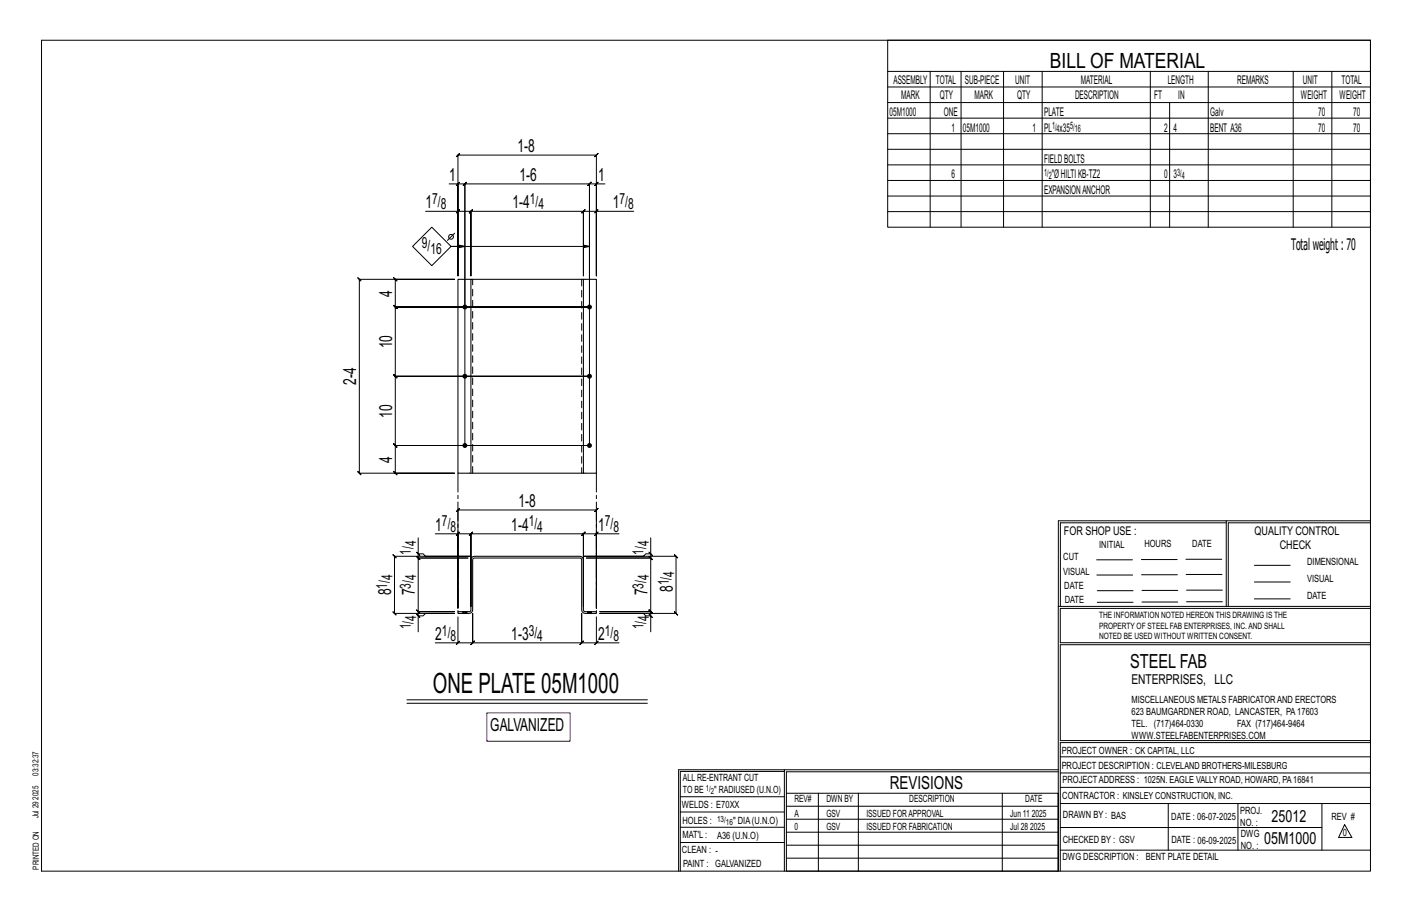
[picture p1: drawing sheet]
<svg xmlns="http://www.w3.org/2000/svg" width="432mm" height="279mm" viewBox="0 0 432 279" stroke-linecap="round" stroke-linejoin="round" font-family="sans-serif">
<g fill="none" stroke="#000" stroke-width=".31">
<path d="M12.7 12.3h406.4v254h-406.4zM271.5 12.3h147.6v57.2h-147.6zM271.5 21.8h147.6M271.5 26.6h147.6M271.5 31.4h147.6M271.5 36.1h147.6M284.5 21.8v47.7M293.9 21.8v47.7M306.9 21.8v47.7M318.7 21.8v47.7M351.8 21.8v47.7M357.7 31.4v38.1"/>
<path d="M369.5 21.8v47.7M395.5 21.8v47.7M407.3 21.8v47.7M137.4 56.2h2.6v28.1v-36.9l-.5 .5 1-1-.5 .5h42.4l-.5 .5 1-1-.5 .5v36.9v-28.1h2.6M139.5 56.7l1-1zM140 56.2h2.2l-.5 .5 1-1-.5 .5v80M182.4 56.2h-2.1l.5-.5-1 1 .5-.5v80M182.9 55.7l-1 1zM271.5 40.9h147.6M271.5 45.6h147.6M271.5 50.4h147.6M271.5 55.2h147.6"/>
<path d="M271.5 59.9h147.6M130.1 64.6h9.9v19.7M132 69.4l5.9 5.9-5.9 5.9-5.8-5.9zM139 71.3l-2.2 2.2M139.5 65.1l1-1zM140 64.6h4l-.5 .5 1-1-.5 .5v19.7v-19.7l-.5 .5 1-1-.5 .5h34.4l-.5 .5 1-1-.5 .5v19.7v-19.7l-.5 .5 1-1-.5 .5h4M142.2 75.3l-1.8-.3v.7l1.8-.4h-4.3h42.4l-1.8 .4v-.7l1.8 .3M182.9 64.1l-1 1zM193.8 64.6h-11.4v19.7M271.5 64.7h147.6M109.4 84.9l.5 .5h29.1h-18.1l-.5-.5 1 1-.5-.5v8.5l-.5-.5 1 1-.5-.5h59.4h-59.4l-.5-.5 1 1-.5-.5v21.1l-.5-.5 1 1-.5-.5h59.4h-59.4l-.5-.5 1 1-.5-.5v21.2l-.5-.5 1 1-.5-.5h59.4h-59.4l-.5-.5 1 1-.5-.5v8.5l-.5-.5 1 1-.5-.5h18.1h-29.1l.5 .5-1-1 .5 .5v-59.3l.5 .5zM142.2 93.9v-37.7l-.5 .5 1-1-.5 .5h38.1l-.5 .5 1-1-.5 .5v37.7"/>
<path d="M375 159.8h-50.7v25.6M375 159.2h-51.3l-.1 107.1M419.1 159.2h-44.1v26.2M419.1 159.8h-43.5v25.6M127.4 168.8l1 1zM127.9 164.4v4.9h1.5l.7 .8h13.9h-23.4l-.5-.5 1 1-.5-.5v17.4l-.5-.5 1 1-.5-.5h18.4h-8.9l-.7 .8h-1.5v4.8M127.9 169.3v1.3l-.5-.5 1 1-.5-.5h15.2h-15.2l-.5-.5 1 1-.5-.5v16.4l-.5-.5 1 1-.5-.5h11.1h-11.1l-.5-.5 1 1-.5-.5v1.3M133.1 163.2h6.9v22.7v-30l-.5 .5 1-1-.5 .5h42.4l-.5 .5 1-1-.5 .5v30v-22.7h6.9M139.5 163.7l1-1zM140 163.2h4l-.5 .5 1-1-.5 .5v22.2v-22.2l-.5 .5 1-1-.5 .5h34.4l-.5 .5 1-1-.5 .5v22.2v-22.2l-.5 .5 1-1-.5 .5h4M182.4 163.2l.5-.5-1 1zM198.5 168.8l1 1z"/>
<path d="M199 164.4v4.9h-1.5l-.8 .8h-18.3h28.3l-.5-.5 1 1-.5-.5v17.4l-.5-.5 1 1-.5-.5h-23.3h13.3l.8 .8h1.5v4.8M199 169.3v1.3l-.5-.5 1 1-.5-.5h-19.7h19.7l-.5-.5 1 1-.5-.5v16.4l-.5-.5 1 1-.5-.5h-15.6h15.6l-.5-.5 1 1-.5-.5v1.3M335.4 171.1h10.9M335.4 175.8h11M349 171h11M349.1 175.7h11M362.7 171h10.9M362.7 175.6h11M383.6 172.8h11M383.6 177.9h11M127.4 187.8l1 1zM139.5 197l1-1z"/>
<path d="M140 188.6v7.9h-6.9M140 196.5h4.5l-.5 .5 1-1-.5 .5v-9v9l-.5 .5 1-1-.5 .5h33.4l-.5 .5 1-1-.5 .5v-9v9l-.5 .5 1-1-.5 .5h4.5M182.4 188.6v7.9h6.9M182.9 196l-1 1zM198.5 187.8l1 1zM323.7 185.4h95.4M335.5 184.1h11M335.5 180.6h11M349.2 184h11M349.2 180.5h11M362.9 180.4h10.9M362.9 184h10.9"/>
<path d="M383.6 183.1h11M419.1 186h-94.9v10.5h94.9M419.1 197.1h-94.9v29.3h94.9v.6h-94.9v39.3M124.4 213.9h73.6M124.4 215h73.6M239.9 235.8h-31.9v30.5M239.9 235.3h-32.4v31M323.6 235.3h-83.7v31M323.6 235.9h-83.1v6.6M324.2 236.3h94.9M324.2 231.4h94.9M208 252.9h31.9"/>
<path d="M208 257.5h31.9M208 243.6h31.9M208 248.2h31.9M240.5 242.5h83.1v23.8h-83.1zM240.5 258.4h83.1M240.5 254.4h83.1M240.5 250.4h83.1M240.5 246.5h83.1M250.3 242.5v23.8M262.5 242.5v23.8M306.5 242.5v23.8M324.2 253h80.1"/>
<path d="M324.2 245.6h94.9M324.2 259.9h94.9M324.2 240.7h94.9M357.3 245.6v14.3M378.6 245.6v14.3M404.3 245.6v14.3M411.2 252.1l2.2 3.9h-4zM240.5 262.3h83.1"/>
<circle cx="137.9" cy="72.4" r=".74"/>
</g>
<g fill="#000" stroke="#000" stroke-width=".31">
<circle cx="142.2" cy="93.9" r=".6"/>
<circle cx="180.3" cy="93.9" r=".6"/>
<circle cx="142.2" cy="115" r=".6"/>
<circle cx="180.3" cy="115" r=".6"/>
<circle cx="142.2" cy="136.2" r=".6"/>
<circle cx="180.3" cy="136.2" r=".6"/>
</g>
<path d="M144 85.4h-4v59.3h38.4v-59.3h-34.4v59.3M178.4 85.4h4v59.3h-4M144.5 170.2h33.4l.5 .9v15.4l.5 .5h3.5v.5h-3.5l-.9-.5-.1-15.9-.5-.5-32.6 .1-.3 .4-.1 15.9-.9 .5h-3.5v-.5h3.5l.5-.5v-15.4zM141.6 187h.1M141.6 187.5h.1M142.8 187h.1M142.8 187.5h.1M179.7 187h.1M179.7 187.5h.1M180.9 187h.1M180.9 187.5h.1" fill="none" stroke="#000" stroke-width=".32"/>
<path d="M148.9 217.9h25.5v8.7h-25.5z" fill="none" stroke="#f0f" stroke-width=".5"/>
<g fill="none" stroke="#000" stroke-width=".31" stroke-dasharray="2 1.4">
<path d="M177.9 85.4v59.3M144.5 144.7v-59.3M141.6 187v.5M141.6 187h.1M141.7 187l-.1 .5M141.9 187h-.2l-.1 .5M142.2 187h.2v.5h-.2zM142.2 187h-.3v.5h-.2M142.2 187.5h-.3M142.4 187h.2v.5h-.2M142.6 187v.5M142.7 187h.1"/>
<path d="M142.8 187.5h-.1M142.8 187.5v-.5M179.7 187v.5M179.7 187h.1M179.8 187l-.1 .5M180 187h-.2l-.1 .5M180.3 187h.2v.5h-.2zM180.3 187h-.3v.5h-.2M180.3 187.5h-.3M180.5 187h.2v.5h-.2M180.7 187v.5M180.8 187h.1"/>
<path d="M180.9 187.5h-.1M180.9 187.5v-.5"/>
</g>
<path d="M140 144.7v42.3M182.4 144.7v42.3" fill="none" stroke="#000" stroke-width=".31" stroke-dasharray="5.8 1 1 1"/>
<text font-size="8.6" x="132.4" y="212">ONE PLATE 05M1000</text>
<text font-size="6.4" x="321.1" y="20.7">BILL OF MATERIAL</text>
<text font-size="5.9" x="345.6" y="204.1">STEEL FAB</text>
<g font-size="5.5">
<text x="158.2" y="46.4">1-8</text>
<text x="137.4" y="55.2">1</text>
<text x="158.9" y="55.2">1-6</text>
<text x="182.9" y="55.2">1</text>
<text x="130.1" y="63.6">1</text>
<text x="156.7" y="63.6">1-4</text>
<text x="187.4" y="63.6">1</text>
<text x="119.9" y="90.6" transform="rotate(-90 119.9 90.6)">4</text>
<text x="119.9" y="106.5" transform="rotate(-90 119.9 106.5)">10</text>
<text x="108.9" y="117.7" transform="rotate(-90 108.9 117.7)">2-4</text>
<text x="119.9" y="127.7" transform="rotate(-90 119.9 127.7)">10</text>
<text x="119.9" y="141.4" transform="rotate(-90 119.9 141.4)">4</text>
<text x="158.5" y="154.9">1-8</text>
<text x="133.1" y="162.2">1</text>
<text x="156.4" y="162.2">1-4</text>
<text x="182.9" y="162.2">1</text>
<text x="119.6" y="182" transform="rotate(-90 119.6 182)">8</text>
<text x="126.9" y="182" transform="rotate(-90 126.9 182)">7</text>
<text x="198" y="182" transform="rotate(-90 198 182)">7</text>
<text x="205.7" y="181" transform="rotate(-90 205.7 181)">8</text>
<text x="133.1" y="195.5">2</text>
<text x="156.4" y="195.5">1-3</text>
<text x="182.9" y="195.5">2</text>
<text x="149.9" y="223.5">GALVANIZED</text>
<text x="272.2" y="241.1">REVISIONS</text>
</g>
<g font-size="5.1">
<text x="388.9" y="251.3">25012</text>
<text x="386.6" y="258.1">05M1000</text>
</g>
<text font-size="4.9" x="394.8" y="76.4">Totalweight : 70</text>
<g font-size="4.7">
<text x="132.2" y="62.4">7/</text>
<text x="134.8" y="64">8</text>
<text x="162.1" y="62.4">1/</text>
<text x="164.7" y="64">4</text>
<text x="189.4" y="62.4">7/</text>
<text x="192.1" y="64">8</text>
<text x="129" y="75.9">9/</text>
<text x="131.6" y="77.5">16</text>
<text x="135.2" y="160.9">7/</text>
<text x="161.7" y="160.9">1/</text>
<text x="185" y="160.9">7/</text>
<text x="127.3" y="166.9" transform="rotate(-90 127.3 166.9)">4</text>
<text x="137.8" y="162.6">8</text>
<text x="164.3" y="162.6">4</text>
<text x="187.6" y="162.6">8</text>
<text x="198.4" y="166.9" transform="rotate(-90 198.4 166.9)">4</text>
<text x="125.7" y="169.5" transform="rotate(-90 125.7 169.5)">1/</text>
<text x="196.8" y="169.5" transform="rotate(-90 196.8 169.5)">1/</text>
<text x="118.4" y="179.9" transform="rotate(-90 118.4 179.9)">1/</text>
<text x="120.1" y="177.3" transform="rotate(-90 120.1 177.3)">4</text>
<text x="125.7" y="179.9" transform="rotate(-90 125.7 179.9)">3/</text>
<text x="127.3" y="177.3" transform="rotate(-90 127.3 177.3)">4</text>
<text x="196.8" y="179.9" transform="rotate(-90 196.8 179.9)">3/</text>
<text x="198.4" y="177.3" transform="rotate(-90 198.4 177.3)">4</text>
<text x="204.5" y="178.9" transform="rotate(-90 204.5 178.9)">1/</text>
<text x="206.2" y="176.3" transform="rotate(-90 206.2 176.3)">4</text>
<text x="127.3" y="189.8" transform="rotate(-90 127.3 189.8)">4</text>
<text x="198.4" y="189.8" transform="rotate(-90 198.4 189.8)">4</text>
<text x="125.7" y="192.4" transform="rotate(-90 125.7 192.4)">1/</text>
<text x="135.2" y="194.3">1/</text>
<text x="137.8" y="195.9">8</text>
<text x="161.7" y="194.3">3/</text>
<text x="164.3" y="195.9">4</text>
<text x="185" y="194.3">1/</text>
<text x="187.6" y="195.9">8</text>
<text x="196.8" y="192.4" transform="rotate(-90 196.8 192.4)">1/</text>
</g>
<text font-size="4.2" x="346" y="209.1">ENTERPRISES, LLC</text>
<g font-size="3.7">
<text x="273.2" y="25.6">ASSEMBLY</text>
<text x="286.2" y="25.6">TOTAL</text>
<text x="295.1" y="25.6">SUB-PIECE</text>
<text x="310.4" y="25.6">UNIT</text>
<text x="330.5" y="25.6">MATERIAL</text>
<text x="357.1" y="25.6">LENGTH</text>
<text x="378.3" y="25.6">REMARKS</text>
<text x="398.4" y="25.6">UNIT</text>
<text x="410.2" y="25.6">TOTAL</text>
<text x="272.1" y="35.5">05M1000</text>
<text x="275.6" y="30.4">MARK</text>
<text x="287.4" y="30.4">QTY</text>
<text x="288.6" y="35.5">ONE</text>
<text x="298" y="30.4">MARK</text>
<text x="311" y="30.4">QTY</text>
<text x="319.3" y="35.5">PLATE</text>
<text x="328.7" y="30.4">DESCRIPTION</text>
<text x="353" y="30.4">FT</text>
<text x="360.3" y="30.4">IN</text>
<text x="370.1" y="35.5">Galv</text>
<text x="397.8" y="30.4">WEIGHT</text>
<text x="403.2" y="35.5">70</text>
<text x="409.6" y="30.4">WEIGHT</text>
<text x="413.8" y="35.5">70</text>
<text x="290.9" y="40.2">1</text>
<text x="294.5" y="40.2">05M1000</text>
<text x="315.8" y="40.2">1</text>
<text x="319.3" y="40.2">PL x35</text>
<text x="356" y="40.2">2</text>
<text x="358.9" y="40.2">4</text>
<text x="370.1" y="40.2">BENT A36</text>
<text x="403.2" y="40.2">70</text>
<text x="413.8" y="40.2">70</text>
<text x="319.3" y="49.7">FIELDBOLTS</text>
<text x="290.9" y="54.5">6</text>
<text x="319.3" y="59.3">EXPANSIONANCHOR</text>
<text x="321.6" y="54.5">&quot;ØHILTIKB-TZ2</text>
<text x="356" y="54.5">0</text>
<text x="358.9" y="54.5">3</text>
<text x="325.3" y="163.4">FOR SHOP USE :</text>
<text x="383.7" y="163.4">QUALITY CONTROL</text>
<text x="391.4" y="167.8">CHECK</text>
</g>
<g font-size="3.1">
<text x="321.7" y="39.4">1/</text>
<text x="323.1" y="40.5">4</text>
<text x="327.2" y="39.4">5/</text>
<text x="328.6" y="40.5">16</text>
<text x="319.3" y="53.7">1/</text>
<text x="360" y="53.7">3/</text>
<text x="320.7" y="54.8">2</text>
<text x="361.4" y="54.8">4</text>
<text x="336.2" y="167.4">INITIAL</text>
<text x="350" y="167.1">HOURS</text>
<text x="364.6" y="167.2">DATE</text>
<text x="325.2" y="171.3">CUT</text>
<text x="399.8" y="172.8">DIMENSIONAL</text>
<text x="325.1" y="175.8">VISUAL</text>
<text x="399.8" y="177.9">VISUAL</text>
<text x="325.5" y="180">DATE</text>
<text x="325.7" y="184.4">DATE</text>
<text x="399.8" y="183.1">DATE</text>
<text x="346" y="215">MISCELLANEOUS METALS FABRICATORAND ERECTORS</text>
<text x="346" y="218.6">623 BAUMGARDNER ROAD, LANCASTER, PA17603</text>
<text x="346" y="225.8">WWW.STEELFABENTERPRISES.COM</text>
<text x="346" y="222.2">TEL. (717)464-0330</text>
<text x="378.3" y="222.2">FAX (717)464-9464</text>
<text x="324.7" y="230.5">PROJECT OWNER : CK CAPITAL, LLC</text>
<text x="208.8" y="238.8">ALL RE-ENTRANT CUT</text>
<text x="324.7" y="235.1">PROJECT DESCRIPTION : CLEVELAND BROTHERS-MILESBURG</text>
<text x="324.9" y="239.5">PROJECTADDRESS : 1025N. EAGLE VALLY ROAD, HOWARD, PA16841</text>
<text x="208.8" y="242.5">TO BE</text>
<text x="218.4" y="242.5">&quot; RADIUSED (U.N.O)</text>
<text x="242.9" y="245.3">REV#</text>
<text x="252.7" y="245.3">DWN BY</text>
<text x="278.1" y="245.3">DESCRIPTION</text>
<text x="313.5" y="245.3">DATE</text>
<text x="324.9" y="244.2">CONTRACTOR : KINSLEY CONSTRUCTION, INC.</text>
<text x="208.5" y="247">WELDS : E70XX</text>
<text x="208.7" y="251.7">HOLES :</text>
<text x="224.2" y="251.8">&quot; DIA(U.N.O)</text>
<text x="242.9" y="249.9">A</text>
<text x="252.7" y="249.9">GSV</text>
<text x="264.9" y="249.9">ISSUED FORAPPROVAL</text>
<text x="309" y="249.9">Jun 11</text>
<text x="315.5" y="249.9">2025</text>
<text x="325.1" y="250">DRAWN BY : BAS</text>
<text x="358.2" y="250.5">DATE : 06-07-2025</text>
<text x="379.3" y="248.9">PROJ.</text>
<text x="407.2" y="250.5">REV #</text>
<text x="208.7" y="256.3">MAT'L :</text>
<text x="219.3" y="256.4">A36 (U.N.O)</text>
<text x="242.9" y="253.8">0</text>
<text x="252.7" y="253.8">GSV</text>
<text x="264.9" y="253.8">ISSUED FOR FABRICATION</text>
<text x="309" y="253.8">Jul 28</text>
<text x="315" y="253.8">2025</text>
<text x="325" y="257.6">CHECKED BY : GSV</text>
<text x="358.3" y="257.7">DATE : 06-09-2025</text>
<text x="379.3" y="252.5">NO. :</text>
<text x="379.5" y="255.9">DWG</text>
<text x="410.6" y="255.5">0</text>
<text x="208.6" y="260.7">CLEAN : -</text>
<text x="324.9" y="262.9">DWG DESCRIPTION :</text>
<text x="350.4" y="263">BENT PLATE DETAIL</text>
<text x="379.5" y="259.5">NO. :</text>
<text x="208.9" y="265">PAINT : GALVANIZED</text>
</g>
<g font-size="2.7">
<text x="336.1" y="189">THE INFORMATION NOTED HEREON THIS DRAWING IS THE</text>
<text x="336.1" y="195.4">NOTED BE USED WITHOUT WRITTEN CONSENT.</text>
<text x="336.1" y="192.2">PROPERTY OF STEEL FAB ENTERPRISES, INC.AND SHALL</text>
</g>
<g font-size="2.6">
<text x="215.9" y="241.8">1/</text>
<text x="217.4" y="242.7">2</text>
<text x="219.3" y="251.1">13/</text>
<text x="222" y="252.1">16</text>
</g>
<g font-size="2.5">
<text x="11.7" y="237.1" transform="rotate(-90 11.7 237.1)">03:32:37</text>
<text x="11.8" y="244.4" transform="rotate(-90 11.8 244.4)">2025</text>
<text x="11.8" y="250.1" transform="rotate(-90 11.8 250.1)">Jul 29</text>
<text x="11.9" y="265.8" transform="rotate(-90 11.9 265.8)">PRINTED ON</text>
</g>
</svg>
